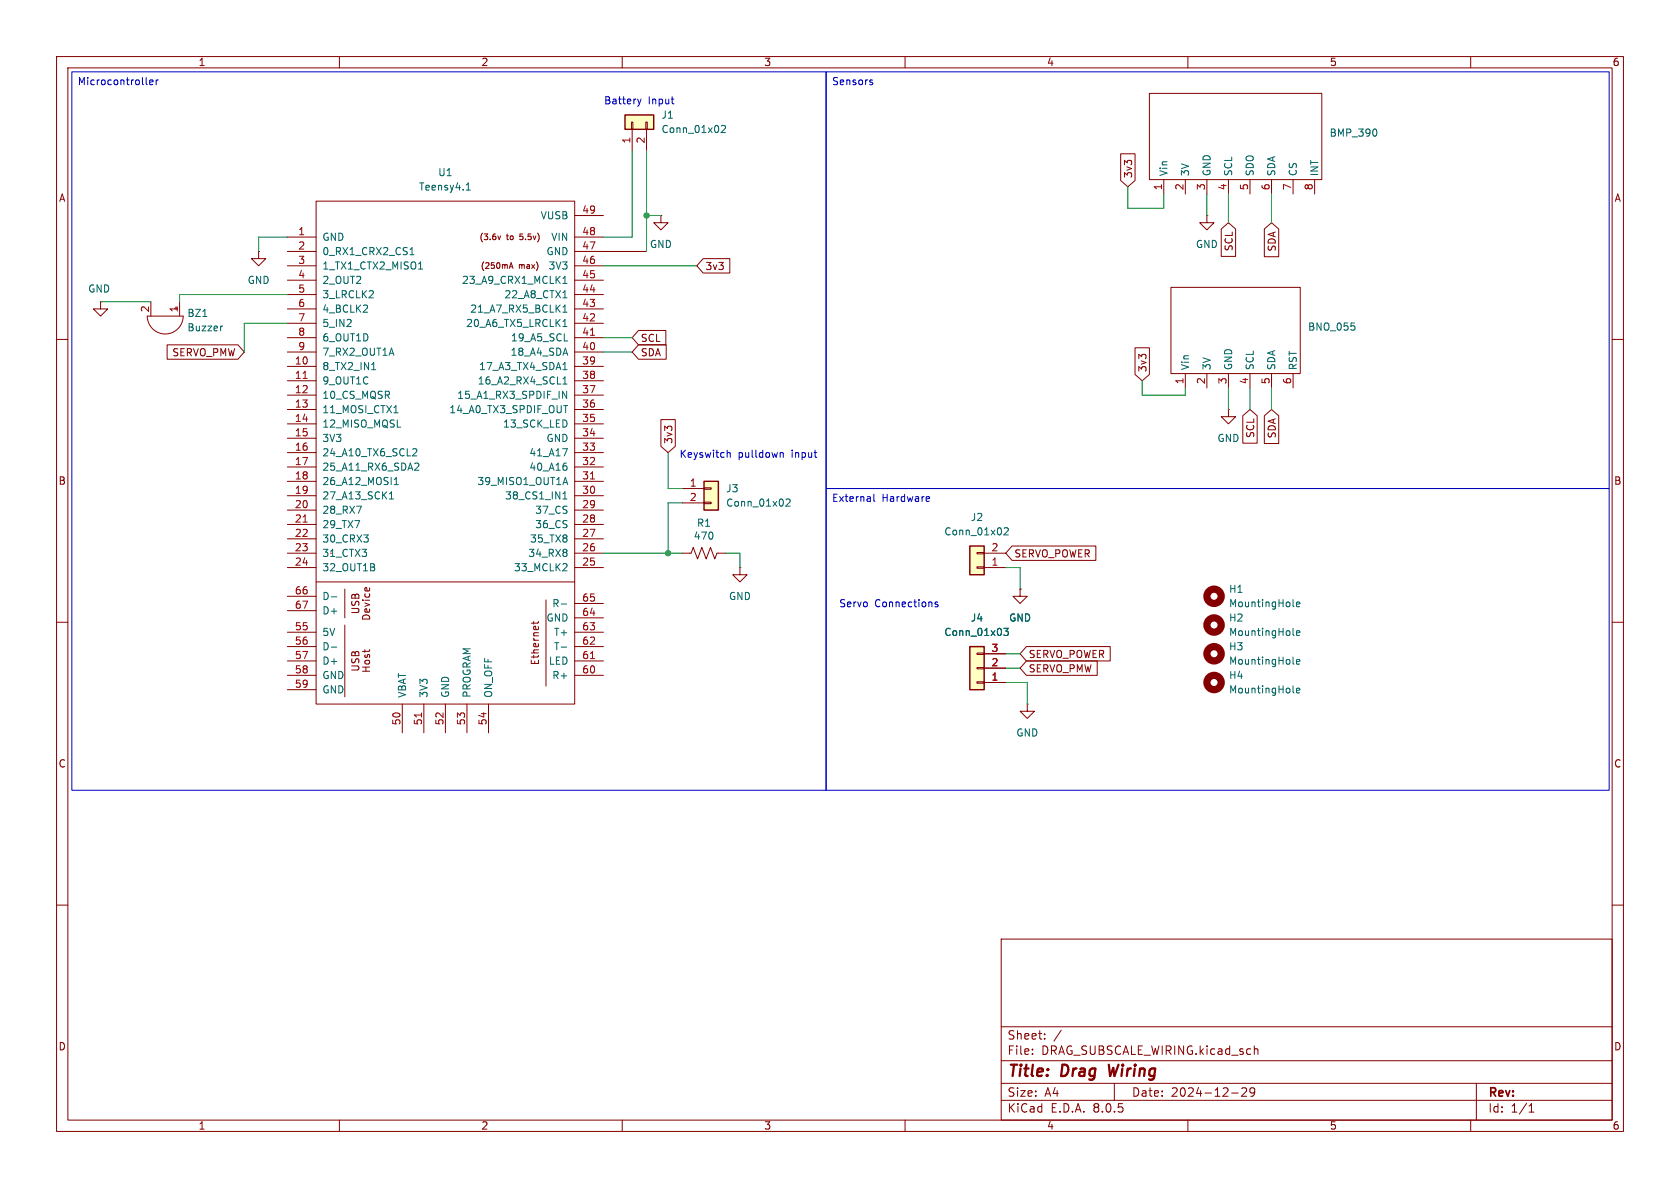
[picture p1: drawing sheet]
<svg xmlns="http://www.w3.org/2000/svg" width="297mm" height="210mm" viewBox="0 0 297 210" stroke-linecap="round" stroke-linejoin="round" font-family="sans-serif">
<g fill="none" stroke="#840000" stroke-width=".18">
<path d="M10 10h277v190h-277zM12 12h273v186h-273zM60 10v2M110 10v2M160 10v2M210 10v2M260 10v2M10 60h2M45.7 44.5v1.2h1.3l-1.3 1.3-1.3-1.3h1.3M45.7 44.5h.1M285 60h2M10 110h2"/>
<path d="M285 110h2M10 160h2M285 160h2M177 166h108v32h-108zM60 198v2M110 198v2M160 198v2M177 194.5h108M177 191.5h108M177 187.5h108M177 181.5h108M182.5 186.3v.1"/>
<path d="M182.5 185.5v.1M184.7 183.6v.1M184.7 182.8v.1M187.6 182.1l-1.3 2M197 191.5v3M210 198v2M217.7 193.2h1.2M219.5 192.4l.6-.1 .2 .1 .1 .3-.9 1.1h.9M221.8 192.9l-.3 .3h-.3l-.2-.3 .1-.5 .4-.1 .2 .1a.99 .99 0 0 1-.3 1.4h-.3M221.8 185.5h.5l.1 .9M260 198v2M261 191.5v6.5"/>
<path d="M270.3 196.6h.9M270.3 195.5l.4-.4v1.5"/>
</g>
<path d="M196 188.2l.3 2 .5-1.4" fill="none" stroke="#840000" stroke-width=".4"/>
<g fill="none" stroke="#840000" stroke-width="1.3">
<circle cx="214.6" cy="115.6" r="1.27"/>
<circle cx="214.6" cy="105.4" r="1.27"/>
</g>
<path d="M228.6 107.1l.2 .2M228.6 117.2l.2 .2M229.2 106.8l.6-.1-.1-.2-.3-.1-.2 .2 .1 .6h.4M229.2 117l.6-.1-.1-.3h-.3l-.2 .2 .1 .6h.4" fill="none" stroke="#006464" stroke-width=".18"/>
<path d="M110.5 20.3h5.1v2.6h-5.1z" fill="#ffffc2"/>
<g fill="none" stroke="#840000" stroke-width=".18">
<path d="M55.9 35.6h45.7v88.9h-45.7zM101.6 38.1h5.1M111.6 21.6h.3v1.3h-.3zM111.8 22.9v3.8M114.2 21.6h.2v1.3h-.2zM114.3 22.9v3.8M116.8 38.1v1.3h1.3l-1.3 1.2-1.2-1.2h1.2M116.8 38.1h.1M17.8 53.3v1.3h1.2l-1.2 1.3-1.3-1.3h1.3M17.8 53.3h.1M50.8 59.7h5.1M50.8 57.2h5.1"/>
<path d="M50.8 54.6h5.1M50.8 52.1h5.1M50.8 49.5h5.1M50.8 47h5.1M50.8 44.5h5.1M50.8 41.9h5.1M88.5 41.7l-.2 .7M90 47.5l.4-1.1 .3 1.1M90.1 47.2h.5M101.6 59.7h5.1M101.6 57.2h5.1M101.6 54.6h5.1"/>
<path d="M101.6 52.1h5.1M101.6 49.5h5.1M101.6 47h5.1M101.6 44.5h5.1M101.6 41.9h5.1M50.8 64.8h5.1M50.8 67.3h5.1M50.8 69.9h5.1M50.8 72.4h5.1M50.8 74.9h5.1M50.8 77.5h5.1M50.8 62.2h5.1"/>
<path d="M101.6 64.8h5.1M101.6 67.3h5.1M101.6 69.9h5.1M101.6 72.4h5.1M101.6 74.9h5.1M101.6 77.5h5.1M101.6 62.2h5.1M50.8 97.8h5.1M50.8 80h5.1M50.8 82.6h5.1M50.8 85.1h5.1M50.8 87.6h5.1"/>
<path d="M50.8 90.2h5.1M50.8 92.7h5.1M50.8 95.3h5.1M101.6 97.8h5.1M101.6 80h5.1M101.6 82.6h5.1M101.6 85.1h5.1M101.6 87.6h5.1M101.6 90.2h5.1M101.6 92.7h5.1M101.6 95.3h5.1M120.6 97.8h1.6l.4-1 .7 2 .8-2 .7 2 .8-2 .8 2 .3-1h1.6"/>
<path d="M50.8 100.3h5.1M50.8 111.8h5.1M50.8 114.3h5.1M50.8 116.8h5.1M50.8 119.4h5.1M50.8 105.4h5.1M50.8 108h5.1M55.9 102.9h45.7M61 104.1v5.1M61 110.5v12.7M64.5 114.8v.5M64.6 103.9h.2l.1 .6"/>
<path d="M65.3 114.8v.2M94.3 109.9v.4M95.2 109.9l-.2 .3h-1.1M96.5 106v15.3M101.6 100.3h5.1M101.6 111.8h5.1M101.6 114.3h5.1M101.6 116.8h5.1M101.6 119.4h5.1M101.6 109.2h5.1M101.6 106.7h5.1M130.8 100.3v1.3h1.3l-1.3 1.3-1.3-1.3h1.3"/>
<path d="M130.8 100.3h.1M50.8 121.9h5.1M71.1 124.5v5M74.9 124.5v5M78.7 124.5v5M82.5 124.5v5M86.4 124.5v5"/>
</g>
<path d="M110.5 20.3h5.1v2.6h-5.1z" fill="none" stroke="#840000" stroke-width=".25"/>
<g fill="none" stroke="#006464" stroke-width=".18">
<path d="M82.4 33.6h.8M82.4 32.7l.4-.4v1.3M127.5 22.3l.5-.1 .3 .3-.8 .9h.8M72.5 45h.7M72.6 44.1l.2-.3v1.2M74 47.6h.7M99.5 56.8l.4-.3v1.2M99.5 49.2l.4-.4v1.3M99.5 54.3l.4-.4v1.3M99.5 57.7h.7M99.5 55.2h.7M99.5 52.6h.7"/>
<path d="M99.5 50.1h.7M65.7 65.3h.7M69.6 73h.8M73.1 79.3l.5 .1 .1 .3-.8 .9h.8M99.5 69.2l.7 1.2v-1.2M99.5 79.3h.8l-.5 1.3M99.5 65.3h.7M99.5 67l.4-.4v1.3M99.5 67.9h.7M99.6 71.7h.8M99.8 64.3l.1-.2v1.2M99.8 60.3h.6"/>
<path d="M63 89.5h.9l-.6 1.2M68.8 88.2h.8M68.8 87.3l.4-.4v1.3M69.7 85.7h.7M69.7 84.8l.4-.4v1.3M73.5 81.9h.4l.2 .3-.8 .9h.8M99.5 88.2h.7M99.5 87.3l.4-.4v1.3M99.6 85.3h.6M99.9 84.4l.5 1.3M100.1 99.7l.1 .2v.3l-.7 .7h.7M100.1 82.4l.1 .2-.1 .5"/>
<path d="M58.6 114.4h.9M58.6 105.5h.9M99.2 114.4h1M99.2 106.8h1M228.6 112.2l.2 .1M229.2 111.9l.6-.1-.1-.2-.3-.1-.2 .2 .1 .6h.4"/>
</g>
<circle cx="214.6" cy="110.5" r="1.27" fill="none" stroke="#840000" stroke-width="1.3"/>
<path d="M104.4 59.3h.7M53.6 66.9h.7M53.6 92.3h.7M104.4 84.7h.7M104.4 116.4h.7M74.5 126v.8" fill="none" stroke="#a90000" stroke-width=".18"/>
<path d="M171.4 114.3h2.6v7.6h-2.6z" fill="#ffffc2"/>
<path d="M26 55.9h6.4a3.2 3.2 0 0 1-3.2 3.1 3.2 3.2 0 0 1-3.2-3.1zM26.7 53.3v2.6M31.7 53.3v2.6M172.7 115.4h1.3v.3h-1.3zM172.7 118h1.3v.2h-1.3zM174 118.1h3.8M174 115.6h3.8M172.7 120.5h1.3v.3h-1.3zM174 120.7h3.8" fill="none" stroke="#840000" stroke-width=".18"/>
<path d="M171.4 114.3h2.6v7.6h-2.6z" fill="none" stroke="#840000" stroke-width=".25"/>
<path d="M35.9 55.9h.7M39.4 57.6l-.3 .1M177.5 111.1h.8l-.5 .5 .4 .1v.5l-.2 .1-.5-.1" fill="none" stroke="#006464" stroke-width=".18"/>
<path d="M124.5 85.1h2.5v5.1h-2.5z" fill="#ffffc2"/>
<path d="M120.6 86.4h3.9M120.6 88.9h3.9M124.5 88.8h1.2v.2h-1.2zM124.5 86.2h1.2v.3h-1.2zM180.3 104.1v1.3h1.3l-1.3 1.3-1.2-1.3h1.2M180.3 104.1h.1" fill="none" stroke="#840000" stroke-width=".18"/>
<path d="M124.5 85.1h2.5v5.1h-2.5z" fill="none" stroke="#840000" stroke-width=".25"/>
<path d="M139 88.3l.4-.1 .3 .4-.8 .9h.8M228.6 122.3l.2 .2M229.2 122.1l.6-.1-.1-.3h-.3l-.2 .1 .1 .6h.4" fill="none" stroke="#006464" stroke-width=".18"/>
<circle cx="214.6" cy="120.6" r="1.27" fill="none" stroke="#840000" stroke-width="1.3"/>
<path d="M171.4 96.5h2.6v5.1h-2.6z" fill="#ffffc2"/>
<g fill="none" stroke="#840000" stroke-width=".18">
<path d="M203.2 16.5h30.5v15.3h-30.5zM198.1 27.2h2.6v4.7l-1.3 1.1-1.3-1.1zM205.7 31.8v2.5M209.5 31.8v2.5M213.4 38.1v1.3h1.2l-1.2 1.2-1.3-1.2h1.3M213.4 38.1h.1M213.4 31.8v2.5M217.2 31.8v2.5M221 31.8v2.5M224.8 31.8v2.5M228.6 31.8v2.5M232.4 31.8v2.5"/>
<path d="M112.9 58.4h4.8v2.6h-4.8l-1.1-1.3zM124.3 45.7h4.7v2.6h-4.7l-1.1-1.3zM207 50.8h22.9v15.2h-22.9zM215.9 40.5l1.3-1.1 1.2 1.1v4.8h-2.5zM223.5 40.5l1.3-1.1 1.3 1.1v4.9h-2.6zM29.5 61h12.6l1.1 1.2-1.1 1.3h-12.6zM112.9 61h4.9v2.5h-4.9l-1.1-1.3zM116.8 74.2h2.6v4.7l-1.3 1.1-1.3-1.1zM200.7 61.5h2.5v4.7l-1.3 1.1-1.2-1.1zM209.5 66v2.6M213.4 66v2.6M217.2 72.4v1.3h1.2l-1.2 1.2-1.3-1.2h1.3"/>
<path d="M217.2 72.4h.1M217.2 66v2.6M219.7 73.5l1.3-1.1 1.3 1.1v4.8h-2.6zM221 66v2.6M223.5 73.5l1.3-1.1 1.3 1.1v4.9h-2.6zM224.8 66v2.6M228.6 66v2.6M172.7 97.7h1.3v.2h-1.3zM174 97.8h3.8M178.9 96.5h14.8v2.6h-14.8l-1.1-1.3zM172.7 100.2h1.3v.3h-1.3zM174 100.3h3.8"/>
<path d="M174 118.1h3.8M174 115.6h3.8M180.3 104.1h.1M181.5 116.8h12.5v2.6h-12.5l-1.2-1.3zM181.5 114.3h14.8v2.5h-14.8l-1.2-1.2zM174 120.7h3.8M181.6 124.5v1.2h1.3l-1.3 1.3-1.3-1.3h1.3M181.6 124.5h.1"/>
</g>
<path d="M171.4 96.5h2.6v5.1h-2.6z" fill="none" stroke="#840000" stroke-width=".25"/>
<path d="M243.2 22.9l.2 .4-.2 .7M238.9 57.1h.6M239.4 57.6l.1 .2-.1 .5M177.5 93.4l.5-.1 .3 .4-.8 .9h.8M177.5 111.1h.8l-.5 .5 .4 .1v.5l-.2 .1-.5-.1" fill="none" stroke="#006464" stroke-width=".18"/>
<g fill="none" stroke="#0000c2" stroke-width=".18">
<path d="M12.7 12.7h133.3v127h-133.3zM25.8 14.8l.2 .2M26.5 14.6l.6-.2-.1-.2-.4-.1-.1 .2v.6h.5M27.6 14.1v.9M28 14.1l-.4 .3M112.7 17.5l.3 .9M113 18.4l-.2 .3M113.3 17.5l-.3 .9M118.7 17.5h.4M119 18.4h.1M146 12.7h138.5v73.7h-138.5zM153.9 14.6h.3l.1 .2-.2 .2h-.2"/>
<path d="M153.9 14.1l.3 .1M128.6 79.6v1.2M128.6 80.1l.1-.1 .3 .1 .1 .7M137.9 80.1l.2-.1 .3 .1 .1 .7M146 86.4h138.5v53.3h-138.5zM154.5 87.4v1.1l.2 .1M163.9 87.8h.4v.3l-.6 .1M164.3 88.6h-.4M165.8 106.5l-.3-.1-.2 .2 .1 .2 .4 .1v.3h-.5"/>
</g>
<g fill="none" stroke="#009600" stroke-width=".18">
<path d="M111.8 26.7v15.2h-5.1M114.3 38.1h2.5M114.3 26.7v17.8M199.4 33v3.8h6.3v-2.5M213.4 34.3v3.8M217.2 34.3v5.1M224.8 34.3v5.1M17.8 53.3h8.9M50.8 41.9h-5.1v2.6M50.8 57.2h-7.6v5M50.8 52.1h-19.1v1.2M106.7 59.7h5.1"/>
<path d="M106.7 47h16.5M106.7 62.2h5.1M201.9 67.3v2.6h7.6v-1.3M217.2 68.6v3.8M221 68.6v3.8M224.8 68.6v3.8M106.7 97.8h13.9M118.1 80v6.4h2.5M120.6 88.9h-2.5v8.9M128.3 97.8h2.5v2.5M177.8 100.3h2.5v3.8M177.8 118.1h2.5"/>
<path d="M177.8 115.6h2.5M177.8 120.7h3.8v3.8"/>
</g>
<path d="M106.7 44.5h7.6" fill="none" stroke="#000" stroke-width=".18"/>
<g fill="#009600" stroke="#009600" stroke-width=".18">
<circle cx="114.3" cy="38.1" r=".46"/>
<circle cx="118.1" cy="97.8" r=".46"/>
</g>
<g font-size="2.8" fill="#840000">
<text x="178" y="190.9">Title:</text>
<text x="187.7" y="190.9">Drag</text>
<text x="196.8" y="190.9">Wiring</text>
</g>
<g font-size="2.1" fill="#840000">
<text x="178" y="184">Sheet:</text>
<text x="178" y="186.7">File:</text>
<text x="184.1" y="186.7">DRAG_SUBSCALE_WIRING.kicad_sch</text>
<text x="178" y="196.9">KiCad</text>
<text x="178" y="194.1">Size:</text>
<text x="184.7" y="194.1">A4</text>
<text x="185.7" y="196.9">E.D.A.</text>
<text x="193.3" y="196.9">8.0.5</text>
<text x="200" y="194.1">Date:</text>
<text x="207" y="194.1">2024-12-29</text>
<text x="263" y="194.3">Rev:</text>
<text x="263" y="196.9">Id:</text>
<text x="267.1" y="196.9">1/1</text>
</g>
<g font-size="1.8" fill="#840000">
<text x="35" y="11.9">1</text>
<text x="85" y="11.9">2</text>
<text x="135" y="11.9">3</text>
<text x="185" y="11.9">4</text>
<text x="235" y="11.9">5</text>
<text x="285" y="11.9">6</text>
<text x="10.3" y="35.9">A</text>
<text x="200.3" y="31.6" transform="rotate(-90 200.3 31.6)">3v3</text>
<text x="285.3" y="35.9">A</text>
<text x="124.6" y="47.9">3v3</text>
<text x="218.1" y="44.5" transform="rotate(-90 218.1 44.5)">SCL</text>
<text x="225.7" y="44.6" transform="rotate(-90 225.7 44.6)">SDA</text>
<text x="30.4" y="63.2">SERVO_PMW</text>
<text x="113.2" y="63.2">SDA</text>
<text x="113.2" y="60.6">SCL</text>
<text x="202.9" y="65.9" transform="rotate(-90 202.9 65.9)">3v3</text>
<text x="221.9" y="77.5" transform="rotate(-90 221.9 77.5)">SCL</text>
<text x="225.7" y="77.6" transform="rotate(-90 225.7 77.6)">SDA</text>
<text x="119.1" y="78.6" transform="rotate(-90 119.1 78.6)">3v3</text>
<text x="10.3" y="85.9">B</text>
<text x="285.3" y="85.9">B</text>
<text x="179.2" y="98.7">SERVO_POWER</text>
<text x="63.7" y="108.7" transform="rotate(-90 63.7 108.7)">USB</text>
<text x="65.6" y="109.8" transform="rotate(-90 65.6 109.8)">Device</text>
<text x="63.7" y="118.9" transform="rotate(-90 63.7 118.9)">USB</text>
<text x="65.6" y="119.1" transform="rotate(-90 65.6 119.1)">Host</text>
<text x="95.5" y="117.7" transform="rotate(-90 95.5 117.7)">Ethernet</text>
<text x="181.8" y="119.1">SERVO_PMW</text>
<text x="181.8" y="116.5">SERVO_POWER</text>
<text x="10.3" y="135.9">C</text>
<text x="285.3" y="135.9">C</text>
<text x="10.3" y="185.9">D</text>
<text x="285.3" y="185.9">D</text>
<text x="35" y="199.9">1</text>
<text x="85" y="199.9">2</text>
<text x="135" y="199.9">3</text>
<text x="185" y="199.9">4</text>
<text x="235" y="199.9">5</text>
<text x="285" y="199.9">6</text>
</g>
<g font-size="1.8" fill="#0000c2">
<text x="13.7" y="15.4">Microcontroller</text>
<text x="147" y="15.4">Sensors</text>
<text x="106.7" y="18.6">Battery</text>
<text x="114.6" y="18.6">Input</text>
<text x="120" y="81.1">Keyswitch</text>
<text x="130.5" y="81.1">pulldown</text>
<text x="140" y="81.1">input</text>
<text x="147" y="89">External</text>
<text x="155.9" y="89">Hardware</text>
<text x="148.3" y="107.5">Servo</text>
<text x="154.6" y="107.5">Connections</text>
</g>
<g font-size="1.8" fill="#006464">
<text x="116.8" y="21.2">J1</text>
<text x="116.8" y="23.7">Conn_01x02</text>
<text x="235" y="24.4">BMP_390</text>
<text x="74" y="33.9">Teensy4.1</text>
<text x="77.4" y="31.3">U1</text>
<text x="206.6" y="31.2" transform="rotate(-90 206.6 31.2)">Vin</text>
<text x="210.4" y="31.2" transform="rotate(-90 210.4 31.2)">3V</text>
<text x="214.2" y="31.2" transform="rotate(-90 214.2 31.2)">GND</text>
<text x="218" y="31.2" transform="rotate(-90 218 31.2)">SCL</text>
<text x="221.8" y="31.2" transform="rotate(-90 221.8 31.2)">SDO</text>
<text x="225.7" y="31.2" transform="rotate(-90 225.7 31.2)">SDA</text>
<text x="229.5" y="31.2" transform="rotate(-90 229.5 31.2)">CS</text>
<text x="233.3" y="31.2" transform="rotate(-90 233.3 31.2)">INT</text>
<text x="95.5" y="39">VUSB</text>
<text x="56.9" y="42.8">GND</text>
<text x="56.9" y="45.3">0_RX1_CRX2_CS1</text>
<text x="56.9" y="47.9">1_TX1_CTX2_MISO1</text>
<text x="96.5" y="45.3">GND</text>
<text x="96.9" y="47.9">3V3</text>
<text x="97.4" y="42.8">VIN</text>
<text x="114.8" y="44">GND</text>
<text x="211.3" y="44">GND</text>
<text x="15.5" y="51.9">GND</text>
<text x="43.7" y="50.4">GND</text>
<text x="56.9" y="52.9">3_LRCLK2</text>
<text x="56.9" y="50.4">2_OUT2</text>
<text x="81.6" y="50.4">23_A9_CRX1_MCLK1</text>
<text x="89.1" y="52.9">22_A8_CTX1</text>
<text x="33" y="56.2">BZ1</text>
<text x="33" y="58.8">Buzzer</text>
<text x="56.9" y="55.5">4_BCLK2</text>
<text x="56.9" y="58">5_IN2</text>
<text x="82.3" y="58">20_A6_TX5_LRCLK1</text>
<text x="83" y="55.5">21_A7_RX5_BCLK1</text>
<text x="231.1" y="58.6">BNO_055</text>
<text x="56.9" y="65.6">8_TX2_IN1</text>
<text x="56.9" y="60.6">6_OUT1D</text>
<text x="56.9" y="63.1">7_RX2_OUT1A</text>
<text x="84.6" y="65.6">17_A3_TX4_SDA1</text>
<text x="90.2" y="63.1">18_A4_SDA</text>
<text x="90.2" y="60.6">19_A5_SCL</text>
<text x="210.4" y="65.5" transform="rotate(-90 210.4 65.5)">Vin</text>
<text x="214.2" y="65.5" transform="rotate(-90 214.2 65.5)">3V</text>
<text x="218" y="65.5" transform="rotate(-90 218 65.5)">GND</text>
<text x="221.8" y="65.5" transform="rotate(-90 221.8 65.5)">SCL</text>
<text x="225.7" y="65.5" transform="rotate(-90 225.7 65.5)">SDA</text>
<text x="229.5" y="65.5" transform="rotate(-90 229.5 65.5)">RST</text>
<text x="56.9" y="68.2">9_OUT1C</text>
<text x="56.9" y="70.7">10_CS_MQSR</text>
<text x="80.7" y="70.7">15_A1_RX3_SPDIF_IN</text>
<text x="84.4" y="68.2">16_A2_RX4_SCL1</text>
<text x="56.9" y="73.3">11_MOSI_CTX1</text>
<text x="56.9" y="75.8">12_MISO_MQSL</text>
<text x="79.3" y="73.3">14_A0_TX3_SPDIF_OUT</text>
<text x="88.8" y="75.8">13_SCK_LED</text>
<text x="56.9" y="78.3">3V3</text>
<text x="56.9" y="80.9">24_A10_TX6_SCL2</text>
<text x="56.9" y="83.4">25_A11_RX6_SDA2</text>
<text x="93.5" y="83.4">40_A16</text>
<text x="93.5" y="80.9">41_A17</text>
<text x="96.5" y="78.3">GND</text>
<text x="215.1" y="78.3">GND</text>
<text x="56.9" y="86">26_A12_MOSI1</text>
<text x="56.9" y="88.5">27_A13_SCK1</text>
<text x="84.3" y="86">39_MISO1_OUT1A</text>
<text x="89.2" y="88.5">38_CS1_IN1</text>
<text x="128.3" y="87.2">J3</text>
<text x="128.3" y="89.8">Conn_01x02</text>
<text x="56.9" y="91">28_RX7</text>
<text x="56.9" y="93.6">29_TX7</text>
<text x="94.5" y="93.6">36_CS</text>
<text x="94.5" y="91">37_CS</text>
<text x="122.5" y="95.6">470</text>
<text x="123.1" y="93.3">R1</text>
<text x="166.8" y="94.8">Conn_01x02</text>
<text x="171.5" y="92.3">J2</text>
<text x="56.9" y="96.1">30_CRX3</text>
<text x="56.9" y="98.7">31_CTX3</text>
<text x="56.9" y="101.2">32_OUT1B</text>
<text x="90.8" y="101.2">33_MCLK2</text>
<text x="93.3" y="98.7">34_RX8</text>
<text x="93.6" y="96.1">35_TX8</text>
<text x="56.9" y="106.3">D-</text>
<text x="97.5" y="107.5">R-</text>
<text x="128.8" y="106.3">GND</text>
<text x="217.2" y="105">H1</text>
<text x="217.2" y="107.5">MountingHole</text>
<text x="56.9" y="112.6">5V</text>
<text x="56.9" y="108.8">D+</text>
<text x="96.5" y="110.1">GND</text>
<text x="97.8" y="112.6">T+</text>
<text x="166.8" y="112.6">Conn_01x03</text>
<text x="171.5" y="110.1">J4</text>
<text x="178.3" y="110.1">GND</text>
<text x="217.2" y="110.1">H2</text>
<text x="217.2" y="112.6">MountingHole</text>
<text x="56.9" y="115.2">D-</text>
<text x="56.9" y="117.7">D+</text>
<text x="96.9" y="117.7">LED</text>
<text x="97.8" y="115.2">T-</text>
<text x="217.2" y="115.2">H3</text>
<text x="217.2" y="117.7">MountingHole</text>
<text x="56.9" y="120.2">GND</text>
<text x="56.9" y="122.8">GND</text>
<text x="72" y="123.4" transform="rotate(-90 72 123.4)">VBAT</text>
<text x="75.8" y="123.4" transform="rotate(-90 75.8 123.4)">3V3</text>
<text x="79.6" y="123.4" transform="rotate(-90 79.6 123.4)">GND</text>
<text x="83.4" y="123.4" transform="rotate(-90 83.4 123.4)">PROGRAM</text>
<text x="87.2" y="123.4" transform="rotate(-90 87.2 123.4)">ON_OFF</text>
<text x="97.5" y="120.2">R+</text>
<text x="217.2" y="120.2">H4</text>
<text x="217.2" y="122.8">MountingHole</text>
<text x="179.6" y="130.4">GND</text>
</g>
<g font-size="1.8" fill="#a90000">
<text x="111.5" y="25.5" transform="rotate(-90 111.5 25.5)">1</text>
<text x="114" y="25.5" transform="rotate(-90 114 25.5)">2</text>
<text x="205.5" y="33.7" transform="rotate(-90 205.5 33.7)">1</text>
<text x="209.3" y="33.7" transform="rotate(-90 209.3 33.7)">2</text>
<text x="213.1" y="33.7" transform="rotate(-90 213.1 33.7)">3</text>
<text x="216.9" y="33.7" transform="rotate(-90 216.9 33.7)">4</text>
<text x="220.7" y="33.7" transform="rotate(-90 220.7 33.7)">5</text>
<text x="224.5" y="33.7" transform="rotate(-90 224.5 33.7)">6</text>
<text x="228.3" y="33.7" transform="rotate(-90 228.3 33.7)">7</text>
<text x="232.2" y="33.7" transform="rotate(-90 232.2 33.7)">8</text>
<text x="52.6" y="41.7">1</text>
<text x="102.8" y="41.7">48</text>
<text x="102.8" y="37.8">49</text>
<text x="52.6" y="44.2">2</text>
<text x="52.6" y="46.7">3</text>
<text x="102.8" y="46.7">46</text>
<text x="102.8" y="44.2">47</text>
<text x="52.6" y="51.8">5</text>
<text x="52.6" y="49.3">4</text>
<text x="102.8" y="51.8">44</text>
<text x="102.8" y="49.3">45</text>
<text x="26.4" y="55.3" transform="rotate(-90 26.4 55.3)">2</text>
<text x="31.5" y="55.3" transform="rotate(-90 31.5 55.3)">1</text>
<text x="52.6" y="54.4">6</text>
<text x="52.6" y="56.9">7</text>
<text x="52.6" y="59.4">8</text>
<text x="102.8" y="59.4">41</text>
<text x="102.8" y="56.9">42</text>
<text x="102.8" y="54.4">43</text>
<text x="52" y="64.5">10</text>
<text x="52.6" y="62">9</text>
<text x="102.8" y="64.5">39</text>
<text x="102.8" y="62">40</text>
<text x="52" y="67.1">11</text>
<text x="52" y="69.6">12</text>
<text x="102.8" y="69.6">37</text>
<text x="102.8" y="67.1">38</text>
<text x="209.3" y="68" transform="rotate(-90 209.3 68)">1</text>
<text x="213.1" y="68" transform="rotate(-90 213.1 68)">2</text>
<text x="216.9" y="68" transform="rotate(-90 216.9 68)">3</text>
<text x="220.7" y="68" transform="rotate(-90 220.7 68)">4</text>
<text x="224.5" y="68" transform="rotate(-90 224.5 68)">5</text>
<text x="228.3" y="68" transform="rotate(-90 228.3 68)">6</text>
<text x="52" y="72.1">13</text>
<text x="52" y="74.7">14</text>
<text x="52" y="77.2">15</text>
<text x="102.8" y="74.7">35</text>
<text x="102.8" y="72.1">36</text>
<text x="102.8" y="77.2">34</text>
<text x="52" y="79.8">16</text>
<text x="52" y="82.3">17</text>
<text x="102.8" y="82.3">32</text>
<text x="102.8" y="79.8">33</text>
<text x="52" y="84.8">18</text>
<text x="52" y="87.4">19</text>
<text x="52" y="89.9">20</text>
<text x="102.8" y="89.9">29</text>
<text x="102.8" y="87.4">30</text>
<text x="102.8" y="84.8">31</text>
<text x="121.8" y="86.1">1</text>
<text x="121.8" y="88.6">2</text>
<text x="52" y="92.5">21</text>
<text x="52" y="95">22</text>
<text x="102.8" y="95">27</text>
<text x="102.8" y="92.5">28</text>
<text x="52" y="97.5">23</text>
<text x="52" y="100.1">24</text>
<text x="102.8" y="100.1">25</text>
<text x="102.8" y="97.5">26</text>
<text x="175.2" y="100.1">1</text>
<text x="175.2" y="97.5">2</text>
<text x="52" y="105.2">66</text>
<text x="52" y="107.7">67</text>
<text x="102.8" y="106.4">65</text>
<text x="52" y="111.5">55</text>
<text x="102.8" y="111.5">63</text>
<text x="102.8" y="109">64</text>
<text x="52" y="114">56</text>
<text x="52" y="116.6">57</text>
<text x="52" y="119.1">58</text>
<text x="102.8" y="119.1">60</text>
<text x="102.8" y="116.6">61</text>
<text x="102.8" y="114">62</text>
<text x="175.2" y="117.9">2</text>
<text x="175.2" y="115.3">3</text>
<text x="52" y="121.7">59</text>
<text x="175.2" y="120.4">1</text>
<text x="70.9" y="128.3" transform="rotate(-90 70.9 128.3)">50</text>
<text x="74.7" y="128.3" transform="rotate(-90 74.7 128.3)">51</text>
<text x="78.5" y="128.3" transform="rotate(-90 78.5 128.3)">52</text>
<text x="82.3" y="128.3" transform="rotate(-90 82.3 128.3)">53</text>
<text x="86.1" y="128.3" transform="rotate(-90 86.1 128.3)">54</text>
</g>
<g font-size="1.4" fill="#840000">
<text x="84.6" y="42.6">(3.6v</text>
<text x="84.9" y="47.7">(250mA</text>
<text x="89.5" y="42.6">to</text>
<text x="91.7" y="47.7">max)</text>
<text x="92.1" y="42.6">5.5v)</text>
</g>
</svg>
